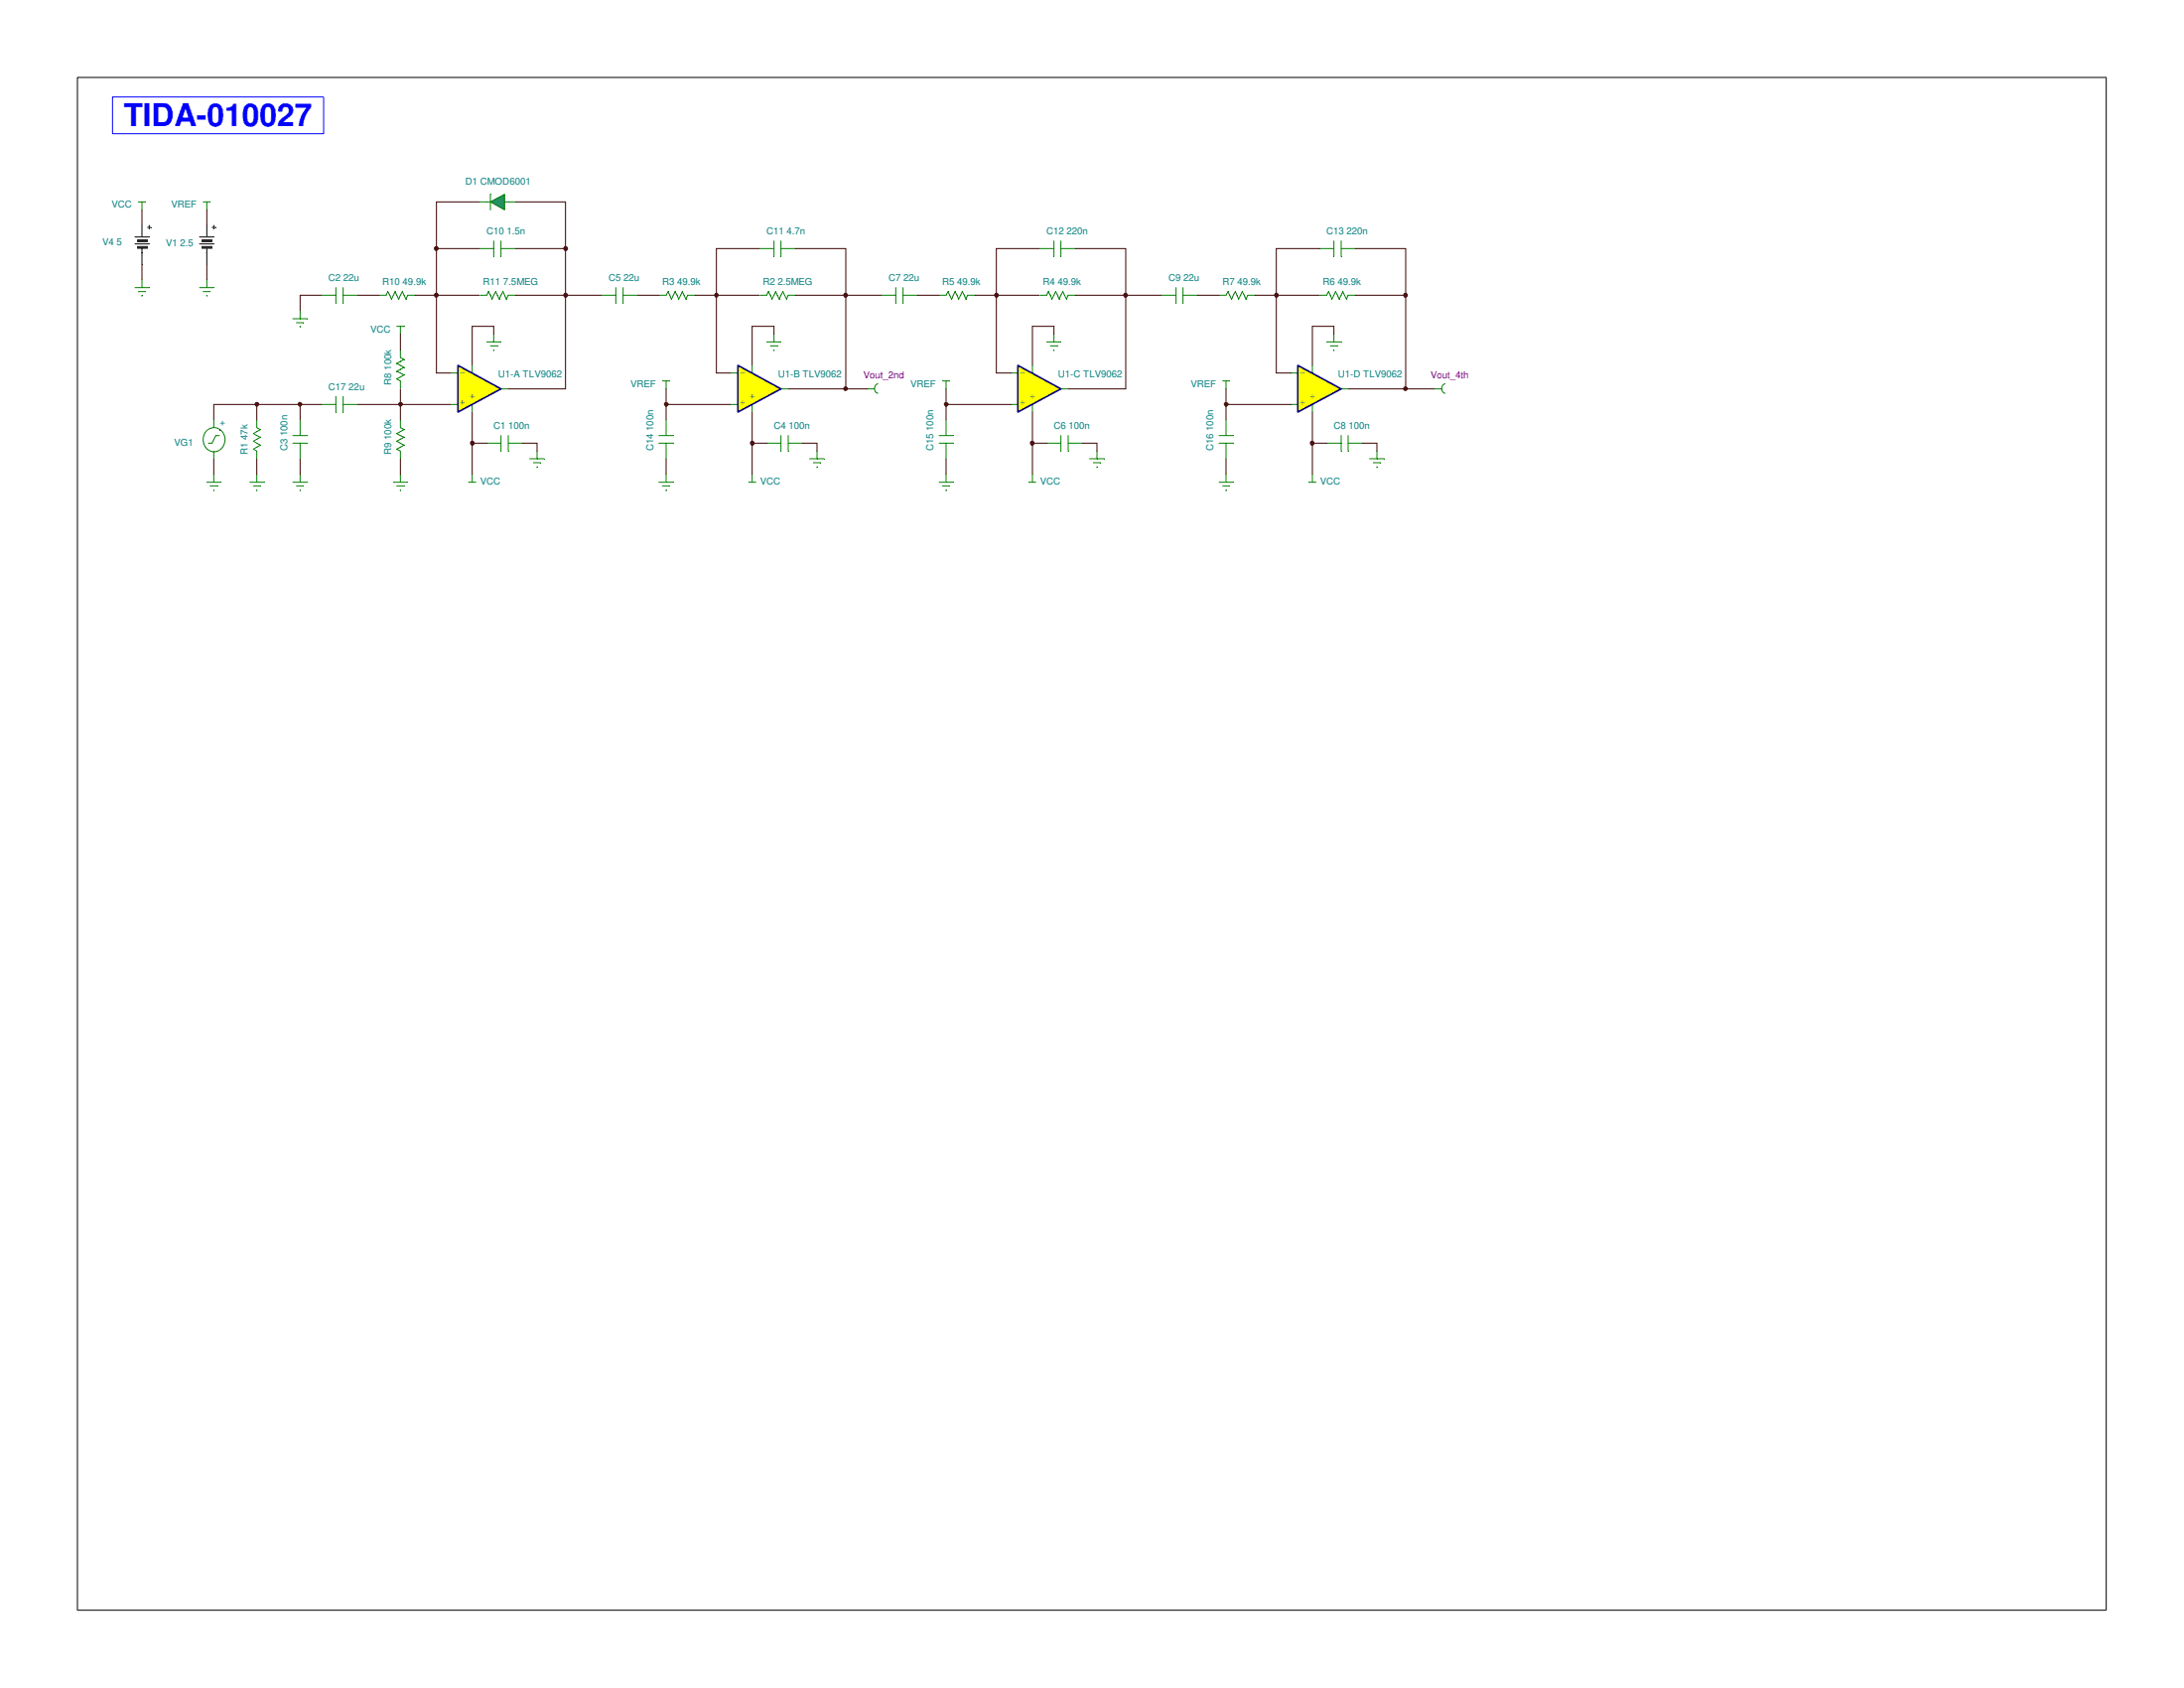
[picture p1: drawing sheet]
<svg xmlns="http://www.w3.org/2000/svg" width="279mm" height="216mm" viewBox="0 0 279 216" stroke-linecap="round" stroke-linejoin="round" font-family="sans-serif">
<path d="M32.7 51.5h.3l.1 .2-.1 .2h-.1h-.2z" fill-rule="evenodd" fill="#3c0000"/>
<path d="M32.7 51.5h.3l.1 .2-.1 .2h-.1h-.2z" fill="none" stroke="#3c0000" stroke-width=".13"/>
<path d="M38.2 51.5h.3l.1 .2-.1 .2h-.1h-.2z" fill-rule="evenodd" fill="#3c0000"/>
<path d="M38.2 51.5h.3l.1 .2-.1 .2h-.1h-.2z" fill="none" stroke="#3c0000" stroke-width=".13"/>
<path d="M51.1 51.5h.3l.1 .2-.1 .2h-.2h-.1z" fill-rule="evenodd" fill="#3c0000"/>
<path d="M51.1 51.5h.3l.1 .2-.1 .2h-.2h-.1z" fill="none" stroke="#3c0000" stroke-width=".13"/>
<path d="M55.6 31.6l.2-.1 .2 .2v.3h-.2h-.2z" fill-rule="evenodd" fill="#3c0000"/>
<path d="M55.6 31.6l.2-.1 .2 .2v.3h-.2h-.2z" fill="none" stroke="#3c0000" stroke-width=".13"/>
<path d="M55.6 37.6l.2-.1 .2 .1v.3l-.2 .1-.2-.1z" fill-rule="evenodd" fill="#3c0000"/>
<path d="M55.6 37.6l.2-.1 .2 .1v.3l-.2 .1-.2-.1z" fill="none" stroke="#3c0000" stroke-width=".13"/>
<path d="M60.3 56.5l.1-.1 .2 .1v.4h-.2h-.1z" fill-rule="evenodd" fill="#3c0000"/>
<path d="M60.3 56.5l.1-.1 .2 .1v.4h-.2h-.1z" fill="none" stroke="#3c0000" stroke-width=".13"/>
<path d="M72.2 31.6l.1-.1 .3 .2-.1 .3h-.2h-.1z" fill-rule="evenodd" fill="#3c0000"/>
<path d="M72.2 31.6l.1-.1 .3 .2-.1 .3h-.2h-.1z" fill="none" stroke="#3c0000" stroke-width=".13"/>
<path d="M72.2 37.6l.1-.1 .3 .1-.1 .3-.2 .1-.1-.1z" fill-rule="evenodd" fill="#3c0000"/>
<path d="M72.2 37.6l.1-.1 .3 .1-.1 .3-.2 .1-.1-.1z" fill="none" stroke="#3c0000" stroke-width=".13"/>
<path d="M85.1 51.5h.3l.1 .2-.1 .2h-.2h-.1z" fill-rule="evenodd" fill="#3c0000"/>
<path d="M85.1 51.5h.3l.1 .2-.1 .2h-.2h-.1z" fill="none" stroke="#3c0000" stroke-width=".13"/>
<path d="M91.5 37.6h.3l.1 .2-.2 .2-.2-.1z" fill-rule="evenodd" fill="#3c0000"/>
<path d="M91.5 37.6h.3l.1 .2-.2 .2-.2-.1z" fill="none" stroke="#3c0000" stroke-width=".13"/>
<path d="M96.1 56.5l.1-.1 .2 .1v.4h-.2h-.1z" fill-rule="evenodd" fill="#3c0000"/>
<path d="M96.1 56.5l.1-.1 .2 .1v.4h-.2h-.1z" fill="none" stroke="#3c0000" stroke-width=".13"/>
<path d="M108 37.6l.2-.1 .2 .1-.1 .3-.1 .1-.2-.1z" fill-rule="evenodd" fill="#3c0000"/>
<path d="M108 37.6l.2-.1 .2 .1-.1 .3-.1 .1-.2-.1z" fill="none" stroke="#3c0000" stroke-width=".13"/>
<path d="M108 49.5h.3l.1 .2-.1 .2-.1 .1-.2-.1z" fill-rule="evenodd" fill="#3c0000"/>
<path d="M108 49.5h.3l.1 .2-.1 .2-.1 .1-.2-.1z" fill="none" stroke="#3c0000" stroke-width=".13"/>
<path d="M120.9 51.5h.3l.1 .2-.1 .2h-.2h-.1z" fill-rule="evenodd" fill="#3c0000"/>
<path d="M120.9 51.5h.3l.1 .2-.1 .2h-.2h-.1z" fill="none" stroke="#3c0000" stroke-width=".13"/>
<path d="M127.3 37.6l.2-.1 .2 .1-.1 .3-.1 .1-.2-.1z" fill-rule="evenodd" fill="#3c0000"/>
<path d="M127.3 37.6l.2-.1 .2 .1-.1 .3-.1 .1-.2-.1z" fill="none" stroke="#3c0000" stroke-width=".13"/>
<path d="M131.9 56.5l.1-.1 .3 .1-.1 .4h-.2h-.1z" fill-rule="evenodd" fill="#3c0000"/>
<path d="M131.9 56.5l.1-.1 .3 .1-.1 .4h-.2h-.1z" fill="none" stroke="#3c0000" stroke-width=".13"/>
<path d="M143.8 37.6l.2-.1 .2 .1v.3l-.2 .1-.2-.1z" fill-rule="evenodd" fill="#3c0000"/>
<path d="M143.8 37.6l.2-.1 .2 .1v.3l-.2 .1-.2-.1z" fill="none" stroke="#3c0000" stroke-width=".13"/>
<path d="M156.7 51.5h.3l.1 .2-.1 .2h-.2h-.1z" fill-rule="evenodd" fill="#3c0000"/>
<path d="M156.7 51.5h.3l.1 .2-.1 .2h-.2h-.1z" fill="none" stroke="#3c0000" stroke-width=".13"/>
<path d="M163.1 37.6l.2-.1 .2 .1v.3l-.2 .1-.2-.1z" fill-rule="evenodd" fill="#3c0000"/>
<path d="M163.1 37.6l.2-.1 .2 .1v.3l-.2 .1-.2-.1z" fill="none" stroke="#3c0000" stroke-width=".13"/>
<path d="M167.7 56.5l.2-.1 .2 .1-.1 .4h-.1h-.2z" fill-rule="evenodd" fill="#3c0000"/>
<path d="M167.7 56.5l.2-.1 .2 .1-.1 .4h-.1h-.2z" fill="none" stroke="#3c0000" stroke-width=".13"/>
<path d="M179.6 37.6l.2-.1 .2 .1v.3l-.2 .1-.2-.1z" fill-rule="evenodd" fill="#3c0000"/>
<path d="M179.6 37.6l.2-.1 .2 .1v.3l-.2 .1-.2-.1z" fill="none" stroke="#3c0000" stroke-width=".13"/>
<path d="M179.6 49.5h.4v.2v.2l-.2 .1-.2-.1z" fill-rule="evenodd" fill="#3c0000"/>
<path d="M179.6 49.5h.4v.2v.2l-.2 .1-.2-.1z" fill="none" stroke="#3c0000" stroke-width=".13"/>
<path d="M51.2 60.7v1" fill="none" stroke="#007f00" stroke-width=".13"/>
<path d="M50.3 61.7h1.9" fill="none" stroke="#007f00" stroke-width=".13"/>
<path d="M50.8 62.1h.9" fill="none" stroke="#007f00" stroke-width=".13"/>
<path d="M51.2 62.7h.1" fill="none" stroke="#007f00" stroke-width=".13"/>
<path d="M26.5 35.8v1" fill="none" stroke="#007f00" stroke-width=".13"/>
<path d="M25.5 36.8h1.8" fill="none" stroke="#007f00" stroke-width=".13"/>
<path d="M26 37.3h.9" fill="none" stroke="#007f00" stroke-width=".13"/>
<path d="M26.5 37.8h.1" fill="none" stroke="#007f00" stroke-width=".13"/>
<path d="M156.8 60.7v1" fill="none" stroke="#007f00" stroke-width=".13"/>
<path d="M156 61.7h1.8" fill="none" stroke="#007f00" stroke-width=".13"/>
<path d="M156.4 62.1h.9" fill="none" stroke="#007f00" stroke-width=".13"/>
<path d="M156.8 62.7h.1" fill="none" stroke="#007f00" stroke-width=".13"/>
<path d="M121 60.7v1" fill="none" stroke="#007f00" stroke-width=".13"/>
<path d="M120.1 61.7h1.9" fill="none" stroke="#007f00" stroke-width=".13"/>
<path d="M120.6 62.1h.9" fill="none" stroke="#007f00" stroke-width=".13"/>
<path d="M121 62.7h.1" fill="none" stroke="#007f00" stroke-width=".13"/>
<path d="M85.2 60.7v1" fill="none" stroke="#007f00" stroke-width=".13"/>
<path d="M84.3 61.7h1.8" fill="none" stroke="#007f00" stroke-width=".13"/>
<path d="M84.8 62.1h.9" fill="none" stroke="#007f00" stroke-width=".13"/>
<path d="M85.2 62.7h.1" fill="none" stroke="#007f00" stroke-width=".13"/>
<path d="M18.2 35.8v1" fill="none" stroke="#007f00" stroke-width=".13"/>
<path d="M17.3 36.8h1.8" fill="none" stroke="#007f00" stroke-width=".13"/>
<path d="M17.7 37.3h.9" fill="none" stroke="#007f00" stroke-width=".13"/>
<path d="M18.2 37.8h.1" fill="none" stroke="#007f00" stroke-width=".13"/>
<path d="M170.6 42.8v.9" fill="none" stroke="#007f00" stroke-width=".13"/>
<path d="M169.7 43.7h1.9" fill="none" stroke="#007f00" stroke-width=".13"/>
<path d="M170.2 44.2h.9" fill="none" stroke="#007f00" stroke-width=".13"/>
<path d="M170.6 44.7h.1" fill="none" stroke="#007f00" stroke-width=".13"/>
<path d="M176.1 57.7v1" fill="none" stroke="#007f00" stroke-width=".13"/>
<path d="M175.2 58.7h1.9" fill="none" stroke="#007f00" stroke-width=".13"/>
<path d="M175.7 59.2h.9" fill="none" stroke="#007f00" stroke-width=".13"/>
<path d="M176.1 59.7h.1" fill="none" stroke="#007f00" stroke-width=".13"/>
<path d="M134.8 42.8v.9" fill="none" stroke="#007f00" stroke-width=".13"/>
<path d="M133.9 43.7h1.8" fill="none" stroke="#007f00" stroke-width=".13"/>
<path d="M134.4 44.2h.9" fill="none" stroke="#007f00" stroke-width=".13"/>
<path d="M134.8 44.7h.1" fill="none" stroke="#007f00" stroke-width=".13"/>
<path d="M140.3 57.7v1" fill="none" stroke="#007f00" stroke-width=".13"/>
<path d="M139.4 58.7h1.9" fill="none" stroke="#007f00" stroke-width=".13"/>
<path d="M139.9 59.2h.9" fill="none" stroke="#007f00" stroke-width=".13"/>
<path d="M140.3 59.7h.1" fill="none" stroke="#007f00" stroke-width=".13"/>
<path d="M99 42.8v.9" fill="none" stroke="#007f00" stroke-width=".13"/>
<path d="M98.1 43.7h1.8" fill="none" stroke="#007f00" stroke-width=".13"/>
<path d="M98.6 44.2h.8" fill="none" stroke="#007f00" stroke-width=".13"/>
<path d="M99 44.7h.1" fill="none" stroke="#007f00" stroke-width=".13"/>
<path d="M104.5 57.7v1" fill="none" stroke="#007f00" stroke-width=".13"/>
<path d="M103.6 58.7h1.8" fill="none" stroke="#007f00" stroke-width=".13"/>
<path d="M104.1 59.2h.9" fill="none" stroke="#007f00" stroke-width=".13"/>
<path d="M104.5 59.7h.1" fill="none" stroke="#007f00" stroke-width=".13"/>
<path d="M38.4 60.7v1" fill="none" stroke="#007f00" stroke-width=".13"/>
<path d="M37.5 61.7h1.8" fill="none" stroke="#007f00" stroke-width=".13"/>
<path d="M37.9 62.1h.9" fill="none" stroke="#007f00" stroke-width=".13"/>
<path d="M38.4 62.7h.1" fill="none" stroke="#007f00" stroke-width=".13"/>
<path d="M32.9 60.7v1" fill="none" stroke="#007f00" stroke-width=".13"/>
<path d="M32 61.7h1.8" fill="none" stroke="#007f00" stroke-width=".13"/>
<path d="M32.4 62.1h.9" fill="none" stroke="#007f00" stroke-width=".13"/>
<path d="M32.9 62.7h.1" fill="none" stroke="#007f00" stroke-width=".13"/>
<path d="M27.3 60.7v1" fill="none" stroke="#007f00" stroke-width=".13"/>
<path d="M26.5 61.7h1.8" fill="none" stroke="#007f00" stroke-width=".13"/>
<path d="M26.9 62.1h.9" fill="none" stroke="#007f00" stroke-width=".13"/>
<path d="M27.3 62.7h.1" fill="none" stroke="#007f00" stroke-width=".13"/>
<path d="M38.4 39.8v1" fill="none" stroke="#007f00" stroke-width=".13"/>
<path d="M37.5 40.8h1.8" fill="none" stroke="#007f00" stroke-width=".13"/>
<path d="M37.9 41.3h.9" fill="none" stroke="#007f00" stroke-width=".13"/>
<path d="M38.4 41.7h.1" fill="none" stroke="#007f00" stroke-width=".13"/>
<path d="M63.2 42.8v.9" fill="none" stroke="#007f00" stroke-width=".13"/>
<path d="M62.3 43.7h1.8" fill="none" stroke="#007f00" stroke-width=".13"/>
<path d="M62.7 44.2h.9" fill="none" stroke="#007f00" stroke-width=".13"/>
<path d="M63.2 44.7h.1" fill="none" stroke="#007f00" stroke-width=".13"/>
<path d="M68.7 57.7v1" fill="none" stroke="#007f00" stroke-width=".13"/>
<path d="M67.8 58.7h1.8" fill="none" stroke="#007f00" stroke-width=".13"/>
<path d="M68.2 59.2h.9" fill="none" stroke="#007f00" stroke-width=".13"/>
<path d="M68.7 59.7h.1" fill="none" stroke="#007f00" stroke-width=".13"/>
<path d="M51.2 41.7v1.1" fill="none" stroke="#007f00" stroke-width=".13"/>
<path d="M50.8 41.7h.9" fill="none" stroke="#007f00" stroke-width=".13"/>
<path d="M156.8 48.7v1" fill="none" stroke="#007f00" stroke-width=".13"/>
<path d="M156.4 48.7h.9" fill="none" stroke="#007f00" stroke-width=".13"/>
<path d="M121 48.7v1" fill="none" stroke="#007f00" stroke-width=".13"/>
<path d="M120.6 48.7h.9" fill="none" stroke="#007f00" stroke-width=".13"/>
<path d="M85.2 48.7v1" fill="none" stroke="#007f00" stroke-width=".13"/>
<path d="M84.8 48.7h.9" fill="none" stroke="#007f00" stroke-width=".13"/>
<path d="M26.5 25.8v1" fill="none" stroke="#007f00" stroke-width=".13"/>
<path d="M26 25.8h.9" fill="none" stroke="#007f00" stroke-width=".13"/>
<path d="M18.2 25.8v1" fill="none" stroke="#007f00" stroke-width=".13"/>
<path d="M17.7 25.8h.9" fill="none" stroke="#007f00" stroke-width=".13"/>
<path d="M167.9 60.7v1" fill="none" stroke="#007f00" stroke-width=".13"/>
<path d="M167.4 61.7h1" fill="none" stroke="#007f00" stroke-width=".13"/>
<path d="M132.1 60.7v1" fill="none" stroke="#007f00" stroke-width=".13"/>
<path d="M131.6 61.7h.9" fill="none" stroke="#007f00" stroke-width=".13"/>
<path d="M96.2 60.7v1" fill="none" stroke="#007f00" stroke-width=".13"/>
<path d="M95.8 61.7h.9" fill="none" stroke="#007f00" stroke-width=".13"/>
<path d="M60.4 60.7v1" fill="none" stroke="#007f00" stroke-width=".13"/>
<path d="M59.9 61.7h1" fill="none" stroke="#007f00" stroke-width=".13"/>
<path d="M61.5 37.8h.8" fill="none" stroke="#007f00" stroke-width=".13"/>
<path d="M65 37.8h.9" fill="none" stroke="#007f00" stroke-width=".13"/>
<path d="M63.2 37.8l-.3 .5" fill="none" stroke="#007f00" stroke-width=".13"/>
<path d="M62.7 37.8l.2 .5" fill="none" stroke="#007f00" stroke-width=".13"/>
<path d="M63.4 37.3l-.2 .5" fill="none" stroke="#007f00" stroke-width=".13"/>
<path d="M63.4 37.3l.2 .5" fill="none" stroke="#007f00" stroke-width=".13"/>
<path d="M64.1 37.8l-.2 .5" fill="none" stroke="#007f00" stroke-width=".13"/>
<path d="M63.6 37.8l.3 .5" fill="none" stroke="#007f00" stroke-width=".13"/>
<path d="M62.5 37.3l-.2 .5" fill="none" stroke="#007f00" stroke-width=".13"/>
<path d="M62.5 37.3l.2 .5" fill="none" stroke="#007f00" stroke-width=".13"/>
<path d="M64.3 37.3l-.2 .5" fill="none" stroke="#007f00" stroke-width=".13"/>
<path d="M64.3 37.3l.3 .5" fill="none" stroke="#007f00" stroke-width=".13"/>
<path d="M65 37.8l-.2 .5" fill="none" stroke="#007f00" stroke-width=".13"/>
<path d="M64.6 37.8l.2 .5" fill="none" stroke="#007f00" stroke-width=".13"/>
<path d="M48.6 37.8h.8" fill="none" stroke="#007f00" stroke-width=".13"/>
<path d="M52.2 37.8h.9" fill="none" stroke="#007f00" stroke-width=".13"/>
<path d="M50.3 37.8l-.2 .5" fill="none" stroke="#007f00" stroke-width=".13"/>
<path d="M49.9 37.8l.2 .5" fill="none" stroke="#007f00" stroke-width=".13"/>
<path d="M50.5 37.3l-.2 .5" fill="none" stroke="#007f00" stroke-width=".13"/>
<path d="M50.5 37.3l.3 .5" fill="none" stroke="#007f00" stroke-width=".13"/>
<path d="M51.2 37.8l-.2 .5" fill="none" stroke="#007f00" stroke-width=".13"/>
<path d="M50.8 37.8l.2 .5" fill="none" stroke="#007f00" stroke-width=".13"/>
<path d="M49.6 37.3l-.2 .5" fill="none" stroke="#007f00" stroke-width=".13"/>
<path d="M49.6 37.3l.3 .5" fill="none" stroke="#007f00" stroke-width=".13"/>
<path d="M51.5 37.3l-.3 .5" fill="none" stroke="#007f00" stroke-width=".13"/>
<path d="M51.5 37.3l.2 .5" fill="none" stroke="#007f00" stroke-width=".13"/>
<path d="M52.2 37.8l-.3 .5" fill="none" stroke="#007f00" stroke-width=".13"/>
<path d="M51.7 37.8l.2 .5" fill="none" stroke="#007f00" stroke-width=".13"/>
<path d="M65 25.8h.9" fill="none" stroke="#007f00" stroke-width=".13"/>
<path d="M61.3 25.8h1" fill="none" stroke="#007f00" stroke-width=".13"/>
<path d="M62.3 25.8h2.7" fill="none" stroke="#007f00" stroke-width=".13"/>
<path d="M62.7 24.8v2" fill="none" stroke="#007f00" stroke-width=".13"/>
<path d="M62.7 25.8l1.9-1v2z" fill="#007f7f"/>
<path d="M62.7 25.8l1.9-1v2zM51.2 57.7v.8" fill="none" stroke="#007f00" stroke-width=".13"/>
<path d="M51.2 53.7v1" fill="none" stroke="#007f00" stroke-width=".13"/>
<path d="M51.2 56.7l.5 .2" fill="none" stroke="#007f00" stroke-width=".13"/>
<path d="M51.7 56.9l-.5 .3" fill="none" stroke="#007f00" stroke-width=".13"/>
<path d="M50.8 56.4l.4 .3" fill="none" stroke="#007f00" stroke-width=".13"/>
<path d="M51.2 56.2l-.4 .2" fill="none" stroke="#007f00" stroke-width=".13"/>
<path d="M51.2 55.7l.5 .2" fill="none" stroke="#007f00" stroke-width=".13"/>
<path d="M51.7 55.9l-.5 .3" fill="none" stroke="#007f00" stroke-width=".13"/>
<path d="M50.8 57.4l.4 .3" fill="none" stroke="#007f00" stroke-width=".13"/>
<path d="M51.2 57.2l-.4 .2" fill="none" stroke="#007f00" stroke-width=".13"/>
<path d="M50.8 55.5l.4 .2" fill="none" stroke="#007f00" stroke-width=".13"/>
<path d="M51.2 55.2l-.4 .3" fill="none" stroke="#007f00" stroke-width=".13"/>
<path d="M51.2 54.7l.5 .2" fill="none" stroke="#007f00" stroke-width=".13"/>
<path d="M51.7 54.9l-.5 .3" fill="none" stroke="#007f00" stroke-width=".13"/>
<path d="M51.2 48.7v.9" fill="none" stroke="#007f00" stroke-width=".13"/>
<path d="M51.2 44.7v1" fill="none" stroke="#007f00" stroke-width=".13"/>
<path d="M51.2 47.7l.5 .3" fill="none" stroke="#007f00" stroke-width=".13"/>
<path d="M51.7 48l-.5 .2" fill="none" stroke="#007f00" stroke-width=".13"/>
<path d="M50.8 47.5l.4 .2" fill="none" stroke="#007f00" stroke-width=".13"/>
<path d="M51.2 47.2l-.4 .3" fill="none" stroke="#007f00" stroke-width=".13"/>
<path d="M51.2 46.7l.5 .3" fill="none" stroke="#007f00" stroke-width=".13"/>
<path d="M51.7 47l-.5 .2" fill="none" stroke="#007f00" stroke-width=".13"/>
<path d="M50.8 48.5l.4 .2" fill="none" stroke="#007f00" stroke-width=".13"/>
<path d="M51.2 48.2l-.4 .3" fill="none" stroke="#007f00" stroke-width=".13"/>
<path d="M50.8 46.5l.4 .2" fill="none" stroke="#007f00" stroke-width=".13"/>
<path d="M51.2 46.2l-.4 .3" fill="none" stroke="#007f00" stroke-width=".13"/>
<path d="M51.2 45.7l.5 .3" fill="none" stroke="#007f00" stroke-width=".13"/>
<path d="M51.7 46l-.5 .2" fill="none" stroke="#007f00" stroke-width=".13"/>
<path d="M41.1 51.7h1.9" fill="none" stroke="#007f00" stroke-width=".13"/>
<path d="M43.9 51.7h1.8" fill="none" stroke="#007f00" stroke-width=".13"/>
<path d="M43 50.7v2" fill="none" stroke="#007f00" stroke-width=".13"/>
<path d="M43.9 50.7v2" fill="none" stroke="#007f00" stroke-width=".13"/>
<path d="M25.5 30.3h1.8M25.5 31.2h1.8M25.9 30.7h1.2v.2h-1.2zM25.9 31.5h1.2v.2h-1.2zM26.5 32.3h.1M26.5 28.8v1.5M26.5 31.7v2.1M27.1 29.1h.5M27.3 28.8v.5" fill="none" stroke="#000" stroke-width=".13"/>
<g fill="#000">
<path d="M25.9 30.7h1.2v.2h-1.2z" fill-rule="evenodd"/>
<path d="M25.9 31.5h1.2v.2h-1.2z" fill-rule="evenodd"/>
</g>
<path d="M156.8 56.7v2" fill="none" stroke="#007f00" stroke-width=".13"/>
<path d="M156.8 53.7v2" fill="none" stroke="#007f00" stroke-width=".13"/>
<path d="M156 56.7h1.8" fill="none" stroke="#007f00" stroke-width=".13"/>
<path d="M156 55.7h1.8" fill="none" stroke="#007f00" stroke-width=".13"/>
<path d="M121 56.7v2" fill="none" stroke="#007f00" stroke-width=".13"/>
<path d="M121 53.7v2" fill="none" stroke="#007f00" stroke-width=".13"/>
<path d="M120.1 56.7h1.9" fill="none" stroke="#007f00" stroke-width=".13"/>
<path d="M120.1 55.7h1.9" fill="none" stroke="#007f00" stroke-width=".13"/>
<path d="M85.2 56.7v2" fill="none" stroke="#007f00" stroke-width=".13"/>
<path d="M85.2 53.7v2" fill="none" stroke="#007f00" stroke-width=".13"/>
<path d="M84.3 56.7h1.8" fill="none" stroke="#007f00" stroke-width=".13"/>
<path d="M84.3 55.7h1.8" fill="none" stroke="#007f00" stroke-width=".13"/>
<path d="M17.3 30.3h1.8M17.3 31.2h1.8M17.6 30.7h1.2v.2h-1.2zM17.6 31.5h1.2v.2h-1.2zM18.2 32.3h.1M18.2 28.8v1.5M18.2 31.7v2.1M18.9 29.1h.4M19.1 28.8v.5" fill="none" stroke="#000" stroke-width=".13"/>
<g fill="#000">
<path d="M17.6 30.7h1.2v.2h-1.2z" fill-rule="evenodd"/>
<path d="M17.6 31.5h1.2v.2h-1.2z" fill-rule="evenodd"/>
</g>
<path d="M111 49.7h.8" fill="none" stroke="#007f00" stroke-width=".13"/>
<path d="M168.8 31.8h1.8M112.3 49.1a.63 .63 0 0 0-.4 .6 .63 .63 0 0 0 .4 .6" fill="none" stroke="#007f00" stroke-width=".13"/>
<path d="M171.6 31.8h1.8" fill="none" stroke="#007f00" stroke-width=".13"/>
<path d="M170.6 30.8v2" fill="none" stroke="#007f00" stroke-width=".13"/>
<path d="M171.6 30.8v2" fill="none" stroke="#007f00" stroke-width=".13"/>
<path d="M133 31.8h1.8" fill="none" stroke="#007f00" stroke-width=".13"/>
<path d="M135.7 31.8h1.9" fill="none" stroke="#007f00" stroke-width=".13"/>
<path d="M134.8 30.8v2" fill="none" stroke="#007f00" stroke-width=".13"/>
<path d="M135.7 30.8v2" fill="none" stroke="#007f00" stroke-width=".13"/>
<path d="M97.2 31.8h1.8" fill="none" stroke="#007f00" stroke-width=".13"/>
<path d="M99.9 31.8h1.9" fill="none" stroke="#007f00" stroke-width=".13"/>
<path d="M99 30.8v2" fill="none" stroke="#007f00" stroke-width=".13"/>
<path d="M99.9 30.8v2" fill="none" stroke="#007f00" stroke-width=".13"/>
<path d="M61.3 31.8h1.9" fill="none" stroke="#007f00" stroke-width=".13"/>
<path d="M64.1 31.8h1.8" fill="none" stroke="#007f00" stroke-width=".13"/>
<path d="M63.2 30.8v2" fill="none" stroke="#007f00" stroke-width=".13"/>
<path d="M64.1 30.8v2" fill="none" stroke="#007f00" stroke-width=".13"/>
<path d="M148.6 37.8h1.9" fill="none" stroke="#007f00" stroke-width=".13"/>
<path d="M151.3 37.8h1.9" fill="none" stroke="#007f00" stroke-width=".13"/>
<path d="M150.5 36.8v2" fill="none" stroke="#007f00" stroke-width=".13"/>
<path d="M151.3 36.8v2" fill="none" stroke="#007f00" stroke-width=".13"/>
<path d="M165.1 51.7h.9" fill="none" stroke="#007f00" stroke-width=".13"/>
<path d="M165.1 47.7h.9" fill="none" stroke="#007f00" stroke-width=".13"/>
<path d="M171.6 49.7h.9" fill="none" stroke="#007f00" stroke-width=".13"/>
<path d="M167.9 51.7v1" fill="none" stroke="#007f00" stroke-width=".13"/>
<path d="M167.9 46.7v1" fill="none" stroke="#007f00" stroke-width=".13"/>
<path d="M166 46.7l5.6 3-5.6 3z" fill="#ff0"/>
<path d="M166 46.7l5.6 3-5.6 3z" fill="none" stroke="#00007f" stroke-width=".21"/>
<path d="M169.7 56.7h1.9" fill="none" stroke="#007f00" stroke-width=".13"/>
<path d="M172.5 56.7h1.8" fill="none" stroke="#007f00" stroke-width=".13"/>
<path d="M171.6 55.7v2" fill="none" stroke="#007f00" stroke-width=".13"/>
<path d="M172.5 55.7v2" fill="none" stroke="#007f00" stroke-width=".13"/>
<path d="M156 37.8h.8" fill="none" stroke="#007f00" stroke-width=".13"/>
<path d="M159.6 37.8h.9" fill="none" stroke="#007f00" stroke-width=".13"/>
<path d="M157.8 37.8l-.2 .5" fill="none" stroke="#007f00" stroke-width=".13"/>
<path d="M157.3 37.8l.3 .5" fill="none" stroke="#007f00" stroke-width=".13"/>
<path d="M158 37.3l-.2 .5" fill="none" stroke="#007f00" stroke-width=".13"/>
<path d="M158 37.3l.2 .5" fill="none" stroke="#007f00" stroke-width=".13"/>
<path d="M158.7 37.8l-.2 .5" fill="none" stroke="#007f00" stroke-width=".13"/>
<path d="M158.2 37.8l.3 .5" fill="none" stroke="#007f00" stroke-width=".13"/>
<path d="M157.1 37.3l-.3 .5" fill="none" stroke="#007f00" stroke-width=".13"/>
<path d="M157.1 37.3l.2 .5" fill="none" stroke="#007f00" stroke-width=".13"/>
<path d="M158.9 37.3l-.2 .5" fill="none" stroke="#007f00" stroke-width=".13"/>
<path d="M158.9 37.3l.3 .5" fill="none" stroke="#007f00" stroke-width=".13"/>
<path d="M159.6 37.8l-.2 .5" fill="none" stroke="#007f00" stroke-width=".13"/>
<path d="M159.2 37.8l.2 .5" fill="none" stroke="#007f00" stroke-width=".13"/>
<path d="M168.9 37.8h.8" fill="none" stroke="#007f00" stroke-width=".13"/>
<path d="M172.5 37.8h.9" fill="none" stroke="#007f00" stroke-width=".13"/>
<path d="M170.6 37.8l-.2 .5" fill="none" stroke="#007f00" stroke-width=".13"/>
<path d="M170.2 37.8l.2 .5" fill="none" stroke="#007f00" stroke-width=".13"/>
<path d="M170.9 37.3l-.3 .5" fill="none" stroke="#007f00" stroke-width=".13"/>
<path d="M170.9 37.3l.2 .5" fill="none" stroke="#007f00" stroke-width=".13"/>
<path d="M171.6 37.8l-.3 .5" fill="none" stroke="#007f00" stroke-width=".13"/>
<path d="M171.1 37.8l.2 .5" fill="none" stroke="#007f00" stroke-width=".13"/>
<path d="M170 37.3l-.3 .5" fill="none" stroke="#007f00" stroke-width=".13"/>
<path d="M170 37.3l.2 .5" fill="none" stroke="#007f00" stroke-width=".13"/>
<path d="M171.8 37.3l-.2 .5" fill="none" stroke="#007f00" stroke-width=".13"/>
<path d="M171.8 37.3l.2 .5" fill="none" stroke="#007f00" stroke-width=".13"/>
<path d="M172.5 37.8l-.2 .5" fill="none" stroke="#007f00" stroke-width=".13"/>
<path d="M172 37.8l.3 .5" fill="none" stroke="#007f00" stroke-width=".13"/>
<path d="M112.8 37.8h1.8" fill="none" stroke="#007f00" stroke-width=".13"/>
<path d="M115.5 37.8h1.9" fill="none" stroke="#007f00" stroke-width=".13"/>
<path d="M114.6 36.8v2" fill="none" stroke="#007f00" stroke-width=".13"/>
<path d="M115.5 36.8v2" fill="none" stroke="#007f00" stroke-width=".13"/>
<path d="M129.3 51.7h.9" fill="none" stroke="#007f00" stroke-width=".13"/>
<path d="M129.3 47.7h.9" fill="none" stroke="#007f00" stroke-width=".13"/>
<path d="M135.7 49.7h1" fill="none" stroke="#007f00" stroke-width=".13"/>
<path d="M132.1 51.7v1" fill="none" stroke="#007f00" stroke-width=".13"/>
<path d="M132.1 46.7v1" fill="none" stroke="#007f00" stroke-width=".13"/>
<path d="M130.2 46.7l5.5 3-5.5 3z" fill="#ff0"/>
<path d="M130.2 46.7l5.5 3-5.5 3z" fill="none" stroke="#00007f" stroke-width=".21"/>
<path d="M133.9 56.7h1.8" fill="none" stroke="#007f00" stroke-width=".13"/>
<path d="M136.7 56.7h1.8" fill="none" stroke="#007f00" stroke-width=".13"/>
<path d="M135.7 55.7v2" fill="none" stroke="#007f00" stroke-width=".13"/>
<path d="M136.7 55.7v2" fill="none" stroke="#007f00" stroke-width=".13"/>
<path d="M120.2 37.8h.8" fill="none" stroke="#007f00" stroke-width=".13"/>
<path d="M123.8 37.8h.9" fill="none" stroke="#007f00" stroke-width=".13"/>
<path d="M122 37.8l-.2 .5" fill="none" stroke="#007f00" stroke-width=".13"/>
<path d="M121.5 37.8l.3 .5" fill="none" stroke="#007f00" stroke-width=".13"/>
<path d="M122.2 37.3l-.2 .5" fill="none" stroke="#007f00" stroke-width=".13"/>
<path d="M122.2 37.3l.2 .5" fill="none" stroke="#007f00" stroke-width=".13"/>
<path d="M122.9 37.8l-.3 .5" fill="none" stroke="#007f00" stroke-width=".13"/>
<path d="M122.4 37.8l.2 .5" fill="none" stroke="#007f00" stroke-width=".13"/>
<path d="M121.3 37.3l-.3 .5" fill="none" stroke="#007f00" stroke-width=".13"/>
<path d="M121.3 37.3l.2 .5" fill="none" stroke="#007f00" stroke-width=".13"/>
<path d="M123.1 37.3l-.2 .5" fill="none" stroke="#007f00" stroke-width=".13"/>
<path d="M123.1 37.3l.3 .5" fill="none" stroke="#007f00" stroke-width=".13"/>
<path d="M123.8 37.8l-.2 .5" fill="none" stroke="#007f00" stroke-width=".13"/>
<path d="M123.4 37.8l.2 .5" fill="none" stroke="#007f00" stroke-width=".13"/>
<path d="M133.1 37.8h.8" fill="none" stroke="#007f00" stroke-width=".13"/>
<path d="M136.7 37.8h.9" fill="none" stroke="#007f00" stroke-width=".13"/>
<path d="M134.8 37.8l-.2 .5" fill="none" stroke="#007f00" stroke-width=".13"/>
<path d="M134.4 37.8l.2 .5" fill="none" stroke="#007f00" stroke-width=".13"/>
<path d="M135 37.3l-.2 .5" fill="none" stroke="#007f00" stroke-width=".13"/>
<path d="M135 37.3l.3 .5" fill="none" stroke="#007f00" stroke-width=".13"/>
<path d="M135.7 37.8l-.2 .5" fill="none" stroke="#007f00" stroke-width=".13"/>
<path d="M135.3 37.8l.2 .5" fill="none" stroke="#007f00" stroke-width=".13"/>
<path d="M134.1 37.3l-.2 .5" fill="none" stroke="#007f00" stroke-width=".13"/>
<path d="M134.1 37.3l.3 .5" fill="none" stroke="#007f00" stroke-width=".13"/>
<path d="M136 37.3l-.3 .5" fill="none" stroke="#007f00" stroke-width=".13"/>
<path d="M136 37.3l.2 .5" fill="none" stroke="#007f00" stroke-width=".13"/>
<path d="M136.7 37.8l-.3 .5" fill="none" stroke="#007f00" stroke-width=".13"/>
<path d="M136.2 37.8l.2 .5" fill="none" stroke="#007f00" stroke-width=".13"/>
<path d="M77 37.8h1.8" fill="none" stroke="#007f00" stroke-width=".13"/>
<path d="M79.7 37.8h1.8" fill="none" stroke="#007f00" stroke-width=".13"/>
<path d="M78.8 36.8v2" fill="none" stroke="#007f00" stroke-width=".13"/>
<path d="M79.7 36.8v2" fill="none" stroke="#007f00" stroke-width=".13"/>
<path d="M93.5 51.7h.9" fill="none" stroke="#007f00" stroke-width=".13"/>
<path d="M93.5 47.7h.9" fill="none" stroke="#007f00" stroke-width=".13"/>
<path d="M99.9 49.7h.9" fill="none" stroke="#007f00" stroke-width=".13"/>
<path d="M96.2 51.7v1" fill="none" stroke="#007f00" stroke-width=".13"/>
<path d="M96.2 46.7v1" fill="none" stroke="#007f00" stroke-width=".13"/>
<path d="M94.4 46.7l5.5 3-5.5 3z" fill="#ff0"/>
<path d="M94.4 46.7l5.5 3-5.5 3z" fill="none" stroke="#00007f" stroke-width=".21"/>
<path d="M98.1 56.7h1.8" fill="none" stroke="#007f00" stroke-width=".13"/>
<path d="M100.8 56.7h1.9" fill="none" stroke="#007f00" stroke-width=".13"/>
<path d="M99.9 55.7v2" fill="none" stroke="#007f00" stroke-width=".13"/>
<path d="M100.8 55.7v2" fill="none" stroke="#007f00" stroke-width=".13"/>
<path d="M84.4 37.8h.8" fill="none" stroke="#007f00" stroke-width=".13"/>
<path d="M88 37.8h.9" fill="none" stroke="#007f00" stroke-width=".13"/>
<path d="M86.1 37.8l-.2 .5" fill="none" stroke="#007f00" stroke-width=".13"/>
<path d="M85.7 37.8l.2 .5" fill="none" stroke="#007f00" stroke-width=".13"/>
<path d="M86.4 37.3l-.3 .5" fill="none" stroke="#007f00" stroke-width=".13"/>
<path d="M86.4 37.3l.2 .5" fill="none" stroke="#007f00" stroke-width=".13"/>
<path d="M87.1 37.8l-.3 .5" fill="none" stroke="#007f00" stroke-width=".13"/>
<path d="M86.6 37.8l.2 .5" fill="none" stroke="#007f00" stroke-width=".13"/>
<path d="M85.5 37.3l-.3 .5" fill="none" stroke="#007f00" stroke-width=".13"/>
<path d="M85.5 37.3l.2 .5" fill="none" stroke="#007f00" stroke-width=".13"/>
<path d="M87.3 37.3l-.2 .5" fill="none" stroke="#007f00" stroke-width=".13"/>
<path d="M87.3 37.3l.2 .5" fill="none" stroke="#007f00" stroke-width=".13"/>
<path d="M88 37.8l-.2 .5" fill="none" stroke="#007f00" stroke-width=".13"/>
<path d="M87.5 37.8l.3 .5" fill="none" stroke="#007f00" stroke-width=".13"/>
<path d="M97.3 37.8h.8" fill="none" stroke="#007f00" stroke-width=".13"/>
<path d="M100.8 37.8h1" fill="none" stroke="#007f00" stroke-width=".13"/>
<path d="M99 37.8l-.2 .5" fill="none" stroke="#007f00" stroke-width=".13"/>
<path d="M98.6 37.8l.2 .5" fill="none" stroke="#007f00" stroke-width=".13"/>
<path d="M99.2 37.3l-.2 .5" fill="none" stroke="#007f00" stroke-width=".13"/>
<path d="M99.2 37.3l.2 .5" fill="none" stroke="#007f00" stroke-width=".13"/>
<path d="M99.9 37.8l-.2 .5" fill="none" stroke="#007f00" stroke-width=".13"/>
<path d="M99.4 37.8l.3 .5" fill="none" stroke="#007f00" stroke-width=".13"/>
<path d="M98.3 37.3l-.2 .5" fill="none" stroke="#007f00" stroke-width=".13"/>
<path d="M98.3 37.3l.3 .5" fill="none" stroke="#007f00" stroke-width=".13"/>
<path d="M100.2 37.3l-.3 .5" fill="none" stroke="#007f00" stroke-width=".13"/>
<path d="M100.2 37.3l.2 .5" fill="none" stroke="#007f00" stroke-width=".13"/>
<path d="M100.8 37.8l-.2 .5" fill="none" stroke="#007f00" stroke-width=".13"/>
<path d="M100.4 37.8l.2 .5" fill="none" stroke="#007f00" stroke-width=".13"/>
<path d="M38.4 56.7v2" fill="none" stroke="#007f00" stroke-width=".13"/>
<path d="M38.4 53.7v2" fill="none" stroke="#007f00" stroke-width=".13"/>
<path d="M37.5 56.7h1.8" fill="none" stroke="#007f00" stroke-width=".13"/>
<path d="M37.5 55.7h1.8" fill="none" stroke="#007f00" stroke-width=".13"/>
<path d="M32.9 57.7v.8" fill="none" stroke="#007f00" stroke-width=".13"/>
<path d="M32.9 53.7v1" fill="none" stroke="#007f00" stroke-width=".13"/>
<path d="M32.9 56.7l.4 .2" fill="none" stroke="#007f00" stroke-width=".13"/>
<path d="M33.3 56.9l-.4 .3" fill="none" stroke="#007f00" stroke-width=".13"/>
<path d="M32.4 56.4l.5 .3" fill="none" stroke="#007f00" stroke-width=".13"/>
<path d="M32.9 56.2l-.5 .2" fill="none" stroke="#007f00" stroke-width=".13"/>
<path d="M32.9 55.7l.4 .2" fill="none" stroke="#007f00" stroke-width=".13"/>
<path d="M33.3 55.9l-.4 .3" fill="none" stroke="#007f00" stroke-width=".13"/>
<path d="M32.4 57.4l.5 .3" fill="none" stroke="#007f00" stroke-width=".13"/>
<path d="M32.9 57.2l-.5 .2" fill="none" stroke="#007f00" stroke-width=".13"/>
<path d="M32.4 55.5l.5 .2" fill="none" stroke="#007f00" stroke-width=".13"/>
<path d="M32.9 55.2l-.5 .3" fill="none" stroke="#007f00" stroke-width=".13"/>
<path d="M32.9 54.7l.4 .2" fill="none" stroke="#007f00" stroke-width=".13"/>
<path d="M33.3 54.9l-.4 .3" fill="none" stroke="#007f00" stroke-width=".13"/>
<path d="M27.3 53.7v1" fill="none" stroke="#007f00" stroke-width=".13"/>
<path d="M27.3 57.7v1" fill="none" stroke="#007f00" stroke-width=".13"/>
<path d="M26.6 55a1.5 1.5 0 0 1 2 .4 1.5 1.5 0 0 1-.4 2.1 1.44 1.44 0 0 1-1.7-.1 1.44 1.44 0 0 1-.4-1.7l.2-.4zM27.6 55.7h.5" fill="none" stroke="#007f00" stroke-width=".13"/>
<path d="M28.2 54.9h.1" fill="none" stroke="#000" stroke-width=".13"/>
<path d="M27.6 55.7l-.5 1" fill="none" stroke="#007f00" stroke-width=".13"/>
<path d="M26.7 56.7h.4" fill="none" stroke="#007f00" stroke-width=".13"/>
<path d="M183.5 49.7h.9" fill="none" stroke="#007f00" stroke-width=".13"/>
<path d="M41.1 37.8h1.9M184.9 49.1a.63 .63 0 0 0-.5 .6 .63 .63 0 0 0 .5 .6" fill="none" stroke="#007f00" stroke-width=".13"/>
<path d="M43.9 37.8h1.8" fill="none" stroke="#007f00" stroke-width=".13"/>
<path d="M43 36.8v2" fill="none" stroke="#007f00" stroke-width=".13"/>
<path d="M43.9 36.8v2" fill="none" stroke="#007f00" stroke-width=".13"/>
<path d="M57.7 51.7h.9" fill="none" stroke="#007f00" stroke-width=".13"/>
<path d="M57.7 47.7h.9" fill="none" stroke="#007f00" stroke-width=".13"/>
<path d="M64.1 49.7h.9" fill="none" stroke="#007f00" stroke-width=".13"/>
<path d="M60.4 51.7v1" fill="none" stroke="#007f00" stroke-width=".13"/>
<path d="M60.4 46.7v1" fill="none" stroke="#007f00" stroke-width=".13"/>
<path d="M58.6 46.7l5.5 3-5.5 3z" fill="#ff0"/>
<path d="M58.6 46.7l5.5 3-5.5 3z" fill="none" stroke="#00007f" stroke-width=".21"/>
<path d="M62.3 56.7h1.8" fill="none" stroke="#007f00" stroke-width=".13"/>
<path d="M65 56.7h1.8" fill="none" stroke="#007f00" stroke-width=".13"/>
<path d="M64.1 55.7v2" fill="none" stroke="#007f00" stroke-width=".13"/>
<path d="M65 55.7v2" fill="none" stroke="#007f00" stroke-width=".13"/>
<g fill="none" stroke="#3c0000" stroke-width=".13">
<path d="M18.2 26.8v2M18.2 33.8v2M26.5 26.8v2M26.5 33.8v2M41.1 37.8h-2.7v2M45.7 37.8h2.8M53.1 37.8h8.2M55.8 31.8h.1M55.8 31.8h5.5M61.3 25.8h-5.5v21.9h1.9M65.9 25.8h6.4v23.9h-7.3M65.9 37.8h11.1"/>
<path d="M65.9 31.8h6.4M72.3 31.8h.1M72.3 37.8h.1M81.5 37.8h2.8M88.9 37.8h8.3M97.2 31.8h-5.5v15.9h1.8M101.8 37.8h11M101.8 31.8h6.4v17.9M108.2 37.8h.1M117.4 37.8h2.7M124.7 37.8h8.3M133 31.8h-5.5v15.9h1.8"/>
<path d="M137.6 37.8h11M137.6 31.8h6.4v17.9h-7.3M144 37.8h.1M153.2 37.8h2.8M160.5 37.8h8.3M168.8 31.8h-5.5v15.9h1.8M173.4 37.8h6.4M173.4 31.8h6.4v17.9M179.8 37.8h.1M27.3 58.7v2M32.9 51.7v2M32.9 58.7v2"/>
<path d="M38.4 51.7h.1M38.4 51.7v2M38.4 58.7v2M41.1 51.7h-13.8v2M45.7 51.7h12M51.2 42.8v1.9M51.2 49.7v4M51.2 58.7v2M60.4 52.7v8M60.4 56.7h1.9M63.2 42.8v-1.1h-2.8v5M66.8 56.7h1.9v1"/>
<path d="M85.2 51.7h.1M85.2 51.7h8.3M85.2 49.7v4M85.2 58.7v2M96.2 56.7h1.9M96.2 52.7v8M99 42.8v-1.1h-2.8v5M100.8 49.7h10.2M102.7 56.7h1.8v1M108.2 49.7h.1M121 51.7h.1M121 51.7h8.3"/>
<path d="M121 49.7v4M121 58.7v2M132.1 56.7h1.8M132.1 52.7v8M134.8 42.8v-1.1h-2.7v5M138.5 56.7h1.8v1M156.8 51.7h.1M156.8 51.7h8.3M156.8 49.7v4M156.8 58.7v2M167.9 56.7h1.8M167.9 52.7v8"/>
<path d="M170.6 42.8v-1.1h-2.7v5M172.5 49.7h11M174.3 56.7h1.8v1M179.8 49.7h.1"/>
</g>
<path d="M14.4 12.4h27v4.7h-27z" fill="#fff"/>
<path d="M14.4 12.4h27v4.7h-27z" fill="none" stroke="#fff" stroke-width=".13"/>
<path d="M14.4 12.4h27v4.7h-27z" fill="none" stroke="#00f" stroke-width=".13"/>
<path d="M9.9 9.9h259.6v196.1h-259.6z" fill="none" stroke="#000" stroke-width=".13"/>
<text font-size="4" fill="#00f" x="15.9" y="16.1">TIDA-010027</text>
<g font-size="1.2" fill="#007f7f">
<text x="59.6" y="23.6">D1 CMOD6001</text>
<text x="14.3" y="26.6">VCC</text>
<text x="21.9" y="26.6">VREF</text>
<text x="62.3" y="30">C10 1.5n</text>
<text x="98.1" y="30">C11 4.7n</text>
<text x="133.9" y="30">C12 220n</text>
<text x="169.7" y="30">C13 220n</text>
<text x="13.1" y="31.3">V4 5</text>
<text x="21.3" y="31.5">V1 2.5</text>
<text x="42" y="35.9">C2 22u</text>
<text x="77.9" y="35.9">C5 22u</text>
<text x="113.7" y="35.9">C7 22u</text>
<text x="149.5" y="35.9">C9 22u</text>
<text x="48.9" y="36.4">R10 49.9k</text>
<text x="61.8" y="36.4">R11 7.5MEG</text>
<text x="84.8" y="36.4">R3 49.9k</text>
<text x="97.6" y="36.4">R2 2.5MEG</text>
<text x="120.6" y="36.4">R5 49.9k</text>
<text x="133.4" y="36.4">R4 49.9k</text>
<text x="156.4" y="36.4">R7 49.9k</text>
<text x="169.2" y="36.4">R6 49.9k</text>
<text x="47.4" y="42.5">VCC</text>
<text x="42" y="49.9">C17 22u</text>
<text x="50.1" y="49.2" transform="rotate(-90 50.1 49.2)">R8 100k</text>
<text x="58.8" y="48">-</text>
<text x="58.8" y="51.9">+</text>
<text x="60.1" y="51.1">+</text>
<text x="63.8" y="48.3">U1-A TLV9062</text>
<text x="80.7" y="49.5">VREF</text>
<text x="94.7" y="48">-</text>
<text x="94.7" y="51.9">+</text>
<text x="95.9" y="51.1">+</text>
<text x="99.6" y="48.3">U1-B TLV9062</text>
<text x="116.5" y="49.5">VREF</text>
<text x="130.5" y="48">-</text>
<text x="130.5" y="51.9">+</text>
<text x="131.7" y="51.1">+</text>
<text x="135.4" y="48.3">U1-C TLV9062</text>
<text x="152.4" y="49.5">VREF</text>
<text x="166.3" y="48">-</text>
<text x="166.3" y="51.9">+</text>
<text x="167.6" y="51.1">+</text>
<text x="171.2" y="48.3">U1-D TLV9062</text>
<text x="22.3" y="57">VG1</text>
<text x="28.8" y="54.5" transform="rotate(-90 28.8 54.5)">+</text>
<text x="31.7" y="58.2" transform="rotate(-90 31.7 58.2)">R1 47k</text>
<text x="36.8" y="57.7" transform="rotate(-90 36.8 57.7)">C3 100n</text>
<text x="50.1" y="58.2" transform="rotate(-90 50.1 58.2)">R9 100k</text>
<text x="63.2" y="54.9">C1 100n</text>
<text x="83.6" y="57.7" transform="rotate(-90 83.6 57.7)">C14 100n</text>
<text x="99" y="54.9">C4 100n</text>
<text x="119.4" y="57.7" transform="rotate(-90 119.4 57.7)">C15 100n</text>
<text x="134.8" y="54.9">C6 100n</text>
<text x="155.2" y="57.7" transform="rotate(-90 155.2 57.7)">C16 100n</text>
<text x="170.6" y="54.9">C8 100n</text>
<text x="61.5" y="61.9">VCC</text>
<text x="97.3" y="61.9">VCC</text>
<text x="133.1" y="61.9">VCC</text>
<text x="168.9" y="61.9">VCC</text>
</g>
<g font-size="1.2" fill="#7f007f">
<text x="110.5" y="48.4">Vout_2nd</text>
<text x="183" y="48.4">Vout_4th</text>
</g>
</svg>
